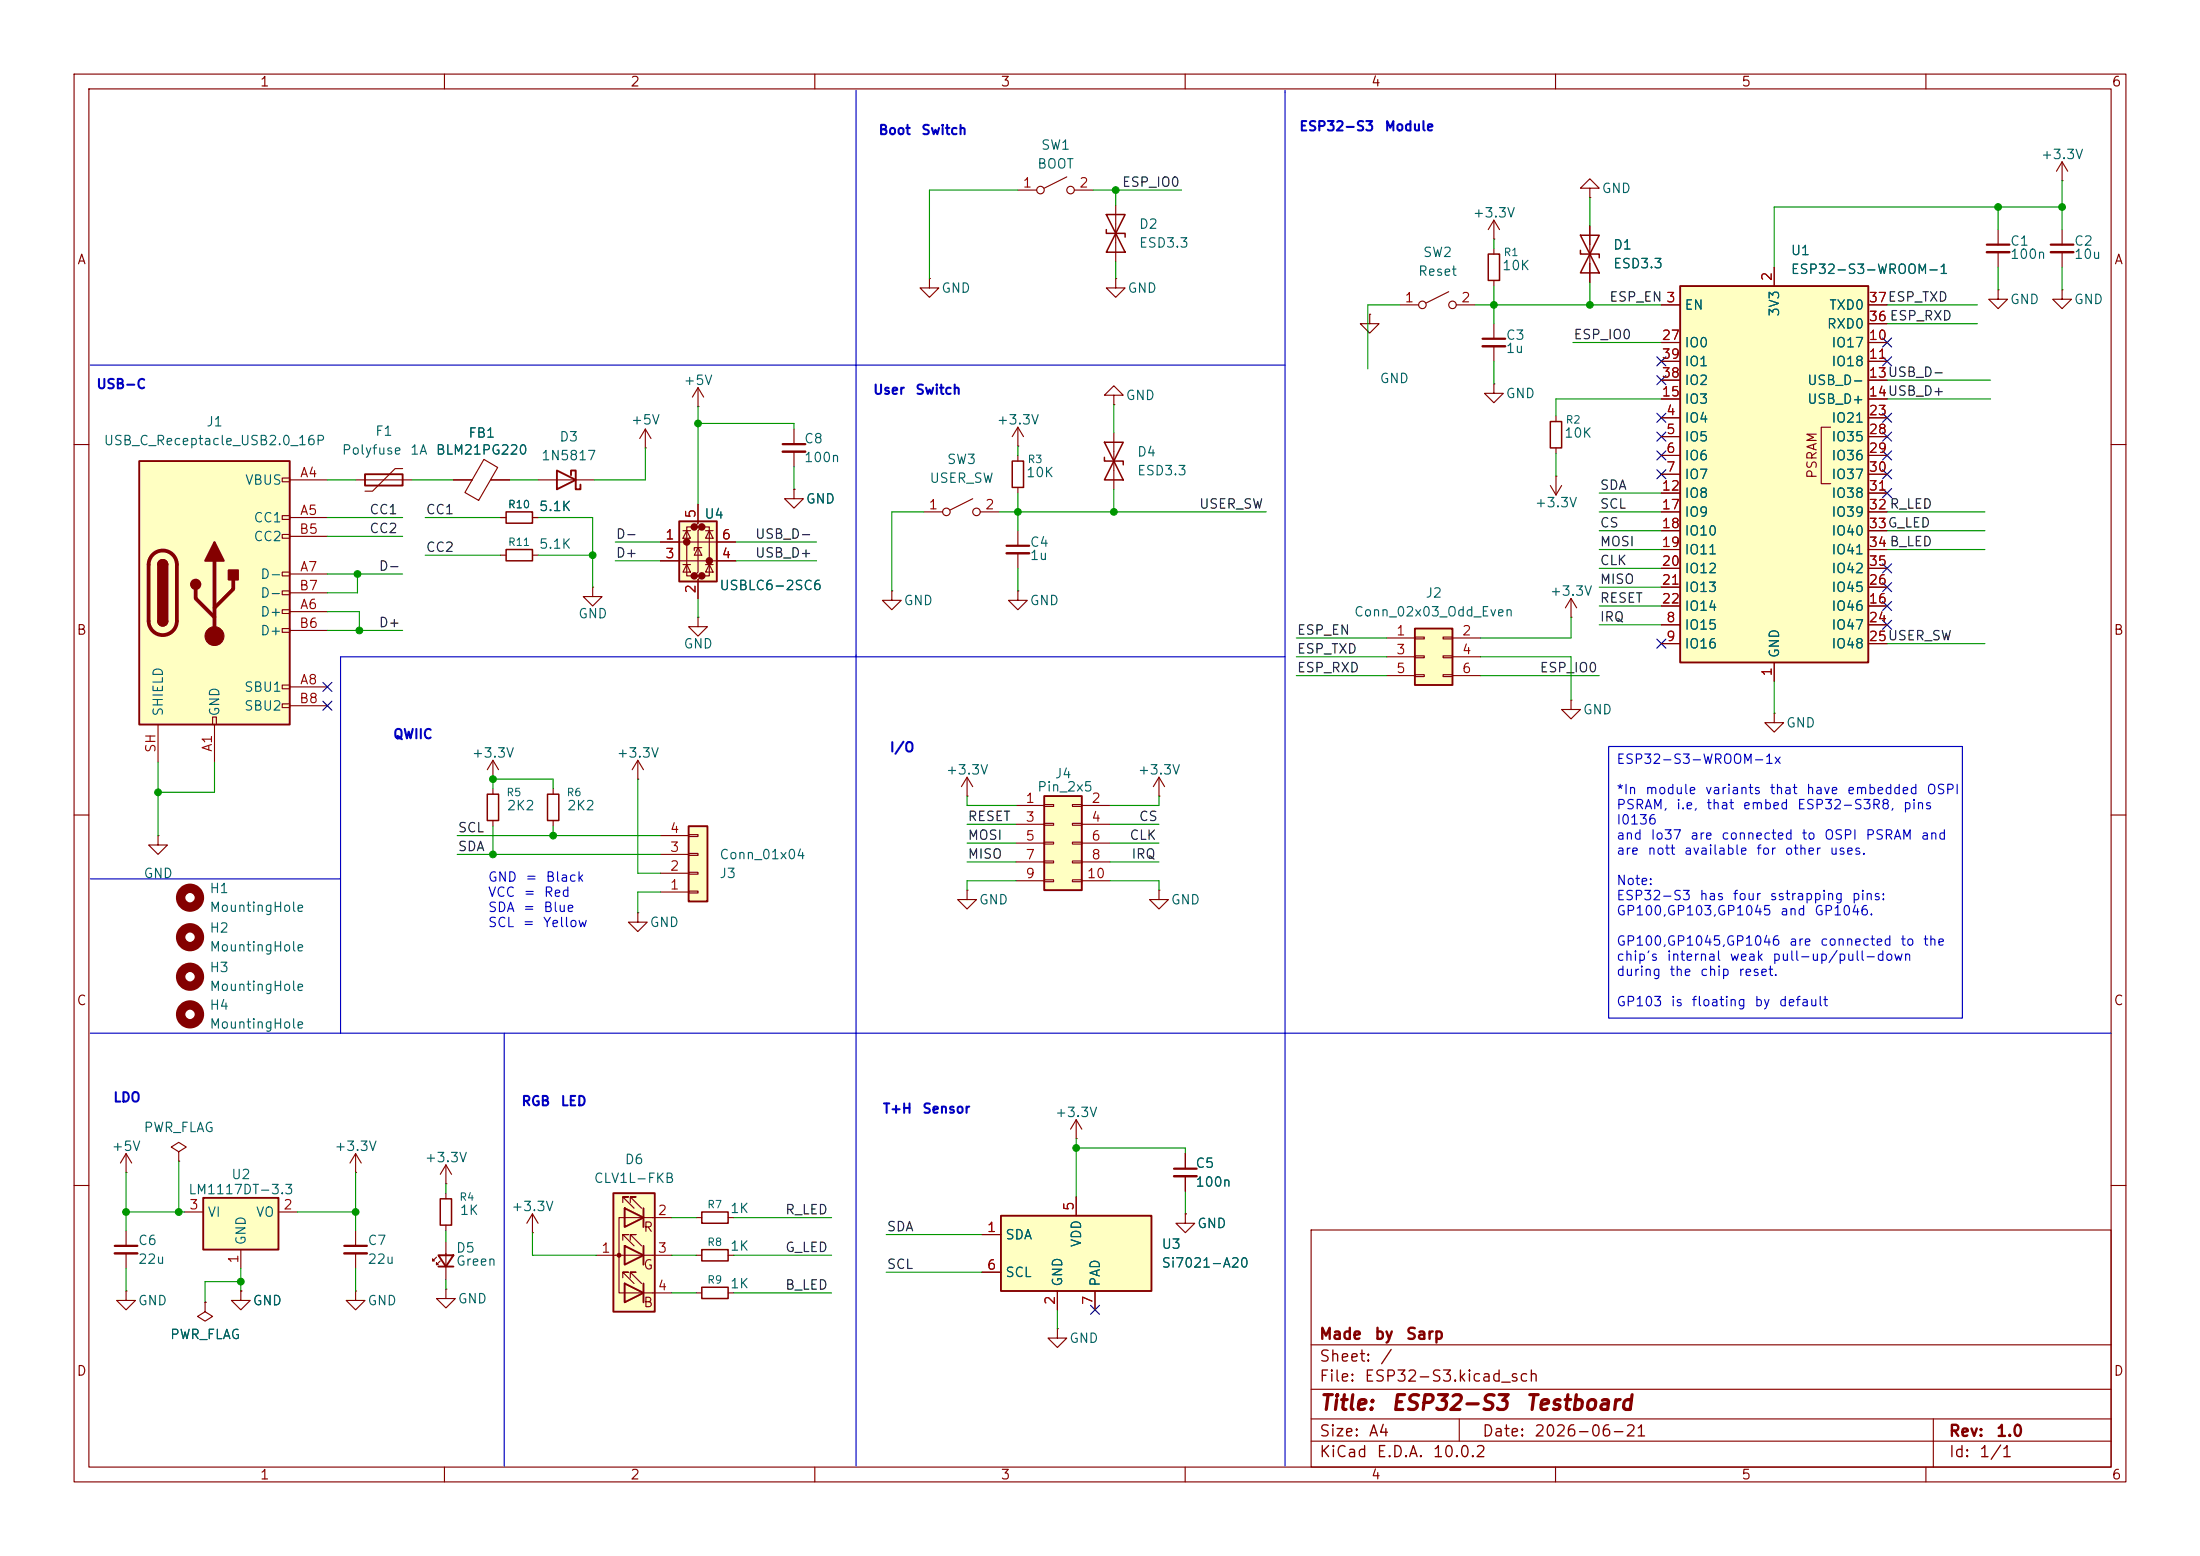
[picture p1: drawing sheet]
<svg xmlns="http://www.w3.org/2000/svg" width="297mm" height="210mm" viewBox="0 0 297 210" stroke-linecap="round" stroke-linejoin="round" font-family="sans-serif">
<g fill="none" stroke="#840000" stroke-width=".15">
<path d="M10 10h277v190h-277zM12 12h273v186h-273zM60 10v2M110 10v2M160 10v2M210 10v2M260 10v2M10 60h2M285 60h2M10 110h2M285 110h2M10 160h2"/>
<path d="M177 166h108v32h-108zM285 160h2M60 198v2M110 198v2M160 198v2M177 194.5h108M177 191.5h108M177 187.5h108M177 181.5h108M197 191.5v3M210 198v2M260 198v2"/>
<path d="M261 191.5v6.5"/>
</g>
<path d="M27.4 161.7h10.2v7h-10.2z" fill="#ffffc2"/>
<path d="M27.4 161.7h10.2v7h-10.2z" fill="none" stroke="#840000" stroke-width=".25"/>
<path d="M24.9 163.6h2.5M32.5 168.7v2.5M37.6 163.6h2.5" fill="none" stroke="#840000" stroke-width=".15"/>
<path d="M91.7 70.4h5.1v8.1h-5.1z" fill="#ffffc2"/>
<g fill="#840000" stroke="#840000" stroke-width=".51">
<circle cx="92.7" cy="73.2" r=".25"/>
<circle cx="93.7" cy="71.1" r=".25"/>
<circle cx="93.7" cy="77.7" r=".25"/>
<circle cx="94.7" cy="71.1" r=".25"/>
<circle cx="94.7" cy="77.7" r=".25"/>
<circle cx="95.8" cy="75.7" r=".25"/>
</g>
<g fill="none" stroke="#840000" stroke-width=".15">
<path d="M94.2 54.9h.1M94.2 52.3v2.6M94.2 52.3l-.7 1.3M94.2 52.3l.8 1.3M107.2 57.9v2M150.4 53.3h-1.3l1.3-1.2 1.2 1.2h-1.2v1.3M150.4 54.6h.1M89.2 73.2h10.1M89.2 75.7h10.1M92.2 76.2h1M92.2 71.6h1M92.7 71.6l.5 1h-1z"/>
<path d="M92.7 76.2l.5 1h-1zM93.7 71.1h-1v6.6h1M94.2 68.1v2.5l-.5 .5h1l-.5 .5v5.6l-.5 .5h1l-.5 .5v2.6M94.2 73.9l.5 1h-1zM94.7 73.9h-1v.4M94.7 71.1h1.1v6.6h-1.1M95.2 76.2h1.1M95.2 71.6h1.1M95.8 71.6l.5 1h-1.1zM95.8 76.2l.5 1h-1.1zM107.2 66v1.3h1.3l-1.3 1.3-1.3-1.3h1.3M107.2 66h.1"/>
<path d="M107.2 61v2M137.4 61.5v.7M137.4 65.8v.7M21.3 112.8v1.2h1.3l-1.3 1.3-1.2-1.3h1.2M21.3 112.8h.1M66.5 105.2h.1M66.5 102.6l-.7 1.3M66.5 102.6l.8 1.3M66.5 102.6v2.6M48 158.2h.1M48 155.7l-.8 1.3M48 155.7l.8 1.3"/>
<path d="M48 155.7v2.5"/>
</g>
<path d="M91.7 70.4h5.1v8.1h-5.1z" fill="none" stroke="#840000" stroke-width=".25"/>
<path d="M136.7 62.2h1.5v3.6h-1.5z" fill="none" stroke="#840000" stroke-width=".2"/>
<path d="M105.7 59.9h3" fill="none" stroke="#840000" stroke-width=".3"/>
<path d="M105.7 61h3" fill="none" stroke="#840000" stroke-width=".33"/>
<path d="M18.8 62.2h20.3v35.6h-20.3z" fill="#ffffc2"/>
<g fill="none" stroke="#840000" stroke-width=".15">
<path d="M125.5 37.6v1.3h1.2l-1.2 1.2-1.3-1.2h1.3M125.5 37.6h.1M137.4 25.7h2.6M144 23.9l-3 1.5M145 25.7h2.6M150.6 37.6v1.3h1.3l-1.3 1.2-1.2-1.2h1.2M150.6 37.6h.1M150.6 27.7v7.6M38.1 64.5h1v.5h-1zM38.1 69.6h1v.5h-1zM38.1 72.1h1v.5h-1zM38.1 77.2h1v.5h-1z"/>
<path d="M38.1 79.8h1v.5h-1zM39.1 64.8h5.1M39.1 69.9h5.1M39.1 77.5h5.1M39.1 72.4h5.1M21.3 97.8v5.1M28.7 96.8h.5v1h-.5zM29 97.8v5.1M38.1 82.3h1v.5h-1zM38.1 84.8h1v.5h-1zM38.1 92.5h1v.5h-1zM38.1 95h1v.5h-1z"/>
<path d="M39.1 82.6h5.1M39.1 92.7h5.1M39.1 85.1h5.1M39.1 80h5.1M39.1 95.3h5.1M145.3 153.7h.1M145.3 151.1l-.8 1.3M145.3 151.1l.7 1.3M145.3 151.1v2.6"/>
<circle cx="140.5" cy="25.7" r=".51"/>
<circle cx="144.5" cy="25.7" r=".51"/>
</g>
<path d="M18.8 62.2h20.3v35.6h-20.3zM21.3 76.2a.64 .64 0 0 1 .7-.6 .64 .64 0 0 1 .6 .6M21.3 83.8a.64 .64 0 0 0 .7 .7 .64 .64 0 0 0 .6-.7" fill="none" stroke="#840000" stroke-width=".25"/>
<path d="M20.6 74.9a1.9 1.9 0 0 1 2.1-.5 1.9 1.9 0 0 1 1.2 1.8v7.6a1.91 1.91 0 0 1-1.9 1.9 1.91 1.91 0 0 1-1.9-1.9v-7.6a1.9 1.9 0 0 1 .5-1.3zM26.4 79.5v1.3l2.6 2.5M29 75.7v10.2M31.5 78.2v1.3l-2.5 2.5" fill="none" stroke="#840000" stroke-width=".51"/>
<g fill="#840000" stroke="#840000" stroke-width=".25">
<path d="M21.3 76.2h1.3v7.6h-1.3z"/>
<path d="M21.5 75.8a.64 .64 0 0 1 .7-.2 .64 .64 0 0 1 .4 .6h-1.3z"/>
<path d="M21.3 83.8h1.3a.64 .64 0 0 1-.6 .7 .64 .64 0 0 1-.7-.7z"/>
<path d="M29 73.2l1.2 2.5h-2.5z"/>
<path d="M30.9 77h1.2v1.2h-1.2z"/>
<circle cx="26.4" cy="78.9" r=".63"/>
</g>
<circle cx="29" cy="85.9" r="1.27" fill="#840000" stroke="#840000" stroke-width=".15"/>
<path d="M149.4 31v.5h2.5v.5M149.4 29h2.5l-1.3 2.5zM150.6 31.5l1.3 2.5h-2.5z" fill="none" stroke="#840000" stroke-width=".2"/>
<path d="M135.1 164.1h20.3v10.1h-20.3z" fill="#ffffc2"/>
<path d="M135.1 164.1h20.3v10.1h-20.3z" fill="none" stroke="#840000" stroke-width=".25"/>
<g fill="none" stroke="#840000" stroke-width=".15">
<path d="M278.4 24.4h.1M278.4 21.8l-.8 1.3M278.4 21.8l.7 1.3M278.4 21.8v2.6M150.4 58.4v7.6M67.6 69.9h.7M67.6 74.9h.7M71.9 69.9h.7M71.9 74.9h.7M130.6 120.1v1.3h1.2l-1.2 1.3-1.3-1.3h1.3M130.6 120.1h.1M156.5 120.1v1.3h1.2l-1.2 1.3-1.3-1.3h1.3"/>
<path d="M156.5 120.1h.1M132.6 166.6h2.5M132.6 171.7h2.5M142.7 179.3v1.3h1.3l-1.3 1.3-1.2-1.3h1.2M142.7 179.3h.1M142.7 174.2v2.6M145.3 161.5v2.6M147.8 174.2v2.6M160 163.8v1.3h1.3l-1.3 1.3-1.3-1.3h1.3M160 163.8h.1"/>
</g>
<path d="M149.1 59.7h2.5l-1.2 2.5zM68.3 69.1h3.6v1.5h-3.6zM68.3 74.2h3.6v1.5h-3.6zM149.1 61.7v.5h2.5v.5M150.4 62.2l1.2 2.6h-2.5z" fill="none" stroke="#840000" stroke-width=".2"/>
<path d="M226.8 38.6h25.4v50.8h-25.4z" fill="#ffffc2"/>
<path d="M226.8 38.6h25.4v50.8h-25.4zM49.3 64h5.1v1.5h-5.1zM75.2 63.5l2.5 1.3-2.5 1.2zM77.1 64.1v-.6h.6v2.5h.7v-.6" fill="none" stroke="#840000" stroke-width=".25"/>
<g fill="none" stroke="#840000" stroke-width=".15">
<path d="M239.5 36.1v2.5M87.1 57.9l-.7 1.3M87.1 57.9l.8 1.3M87.1 57.9v2.6M137.4 57.7l-.7 1.2M137.4 57.7l.8 1.2M137.4 57.7v2.5M201.7 43.7v2M201.7 46.7v2.1M224.3 41.1h2.5M224.3 56.4h2.5M224.3 58.9h2.5"/>
<path d="M224.3 46.2h2.5M224.3 48.8h2.5M224.3 51.3h2.5M224.3 53.8h2.5M247.1 57.7h-1.2v7.6h1.2M252.2 41.1h2.6M252.2 56.4h2.6M252.2 58.9h2.6M252.2 46.2h2.6M252.2 48.8h2.6M252.2 51.3h2.6M252.2 53.8h2.6"/>
<path d="M252.2 43.7h2.6M48 64.8h7.6M54.4 63.2h-1.1l-3 3.1h-1M61.2 64.8h2.6M65.3 62l1.9 1.1-2.6 4.4-1.8-1zM66.2 64.8h2.6M72.6 64.8h7.7M80 79.2v1.3h1.3l-1.3 1.3-1.3-1.3h1.3M80 79.2h.1M87.1 60.5h.1M137.4 60.2h.1M224.3 61.5h2.5"/>
<path d="M224.3 64h2.5M224.3 66.5h2.5M224.3 69.1h2.5M224.3 71.6h2.5M224.3 74.2h2.5M224.3 76.7h2.5M224.3 79.2h2.5M252.2 61.5h2.6M252.2 64h2.6M252.2 66.5h2.6M252.2 69.1h2.6M252.2 71.6h2.6"/>
<path d="M252.2 74.2h2.6M252.2 76.7h2.6M252.2 79.2h2.6M224.3 84.3h2.5M224.3 86.9h2.5M224.3 81.8h2.5M239.5 89.4v2.5M252.2 84.3h2.6M252.2 86.9h2.6M252.2 81.8h2.6M160 155.7v2M160 158.8v2"/>
</g>
<path d="M200.2 45.7h3M158.5 157.7h3" fill="none" stroke="#840000" stroke-width=".3"/>
<path d="M200.2 46.7h3M158.5 158.8h3" fill="none" stroke="#840000" stroke-width=".33"/>
<path d="M82.8 161h5.6v16h-5.6z" fill="#ffffc2"/>
<g fill="none" stroke="#840000" stroke-width=".15">
<path d="M269.7 39.1v1.3h1.3l-1.3 1.3-1.2-1.3h1.2M269.7 39.1h.1M269.7 31v2M269.7 34v2.1M278.4 39.1v1.3h1.3l-1.3 1.3-1.3-1.3h1.3M278.4 39.1h.1M278.4 31v2M278.4 34v2.1M212.1 94.5v1.3h1.3l-1.3 1.2-1.3-1.2h1.3M212.1 94.5h.1M212.1 83.3h.1M212.1 80.8l-.8 1.2"/>
<path d="M212.1 80.8l.8 1.2M212.1 80.8v2.5M71.9 166.4h.1M71.9 163.8l-.8 1.3M71.9 163.8l.7 1.3M71.9 163.8v2.6M80.5 169.4h10.2M84.1 162.3v-.8h.7h-.7l1.5 1.6M84.1 167.4v-.8h.7h-.7l1.5 1.5M84.1 172.5v-.8h.7h-.7l1.5 1.5M84.3 163.1h.1M85.1 162.3v-.8h.8h-.8l1.5 1.6"/>
<path d="M85.1 167.4v-.8h.8h-.8l1.5 1.5M85.1 172.5v-.8h.8h-.8l1.5 1.5M90.7 164.3h-7.1v10.2h7.1"/>
</g>
<path d="M82.8 161h5.6v16h-5.6zM84.3 163.1l2.6 1.2-2.6 1.3zM84.3 168.1l2.6 1.3-2.6 1.3zM84.3 173.2l2.6 1.3-2.6 1.3zM86.9 163.1v2.5M86.9 168.1v2.6M86.9 173.2v2.6" fill="none" stroke="#840000" stroke-width=".25"/>
<circle cx="83.6" cy="169.4" r=".25" fill="#840000" stroke="#840000" stroke-width=".15"/>
<path d="M268.2 33h3.1M276.9 33h3" fill="none" stroke="#840000" stroke-width=".3"/>
<path d="M268.2 34h3.1M276.9 34h3" fill="none" stroke="#840000" stroke-width=".33"/>
<circle cx="25.7" cy="136.9" r="1.27" fill="none" stroke="#840000" stroke-width="1.3"/>
<path d="M191 84.8h5.1v7.7h-5.1z" fill="#ffffc2"/>
<path d="M191 84.8h5.1v7.7h-5.1z" fill="none" stroke="#840000" stroke-width=".25"/>
<path d="M187.2 86.1h3.8M187.2 88.6h3.8M187.2 91.2h3.8M191 86h1.3v.2h-1.3zM191 88.5h1.3v.3h-1.3zM191 91.1h1.3v.2h-1.3zM194.8 86h1.3v.2h-1.3zM194.8 88.5h1.3v.3h-1.3zM194.8 91.1h1.3v.2h-1.3zM196.1 86.1h3.8M196.1 88.6h3.8M196.1 91.2h3.8" fill="none" stroke="#840000" stroke-width=".15"/>
<path d="M93 111.5h2.5v10.2h-2.5z" fill="#ffffc2"/>
<path d="M93 111.5h2.5v10.2h-2.5z" fill="none" stroke="#840000" stroke-width=".25"/>
<g fill="none" stroke="#840000" stroke-width=".15">
<path d="M201.7 51.8v1.3h1.2l-1.2 1.3-1.3-1.3h1.3M201.7 51.8h.1M210.1 56.1v.8M209.3 65.5l.8 1.3M210.1 64.3h.1M210.1 60.5v.7M210.1 64.3v2.5M210.8 65.5l-.7 1.3M66.5 106.4v.8M66.5 110.7v.8M89.2 117.9h3.8M89.2 115.3h3.8"/>
<path d="M89.2 112.8h3.8M93 117.7h1.2v.3h-1.2zM93 115.2h1.2v.2h-1.2zM93 112.6h1.2v.3h-1.2zM86.1 123.2v1.3h1.3l-1.3 1.2-1.3-1.2h1.3M86.1 123.2h.1M89.2 120.4h3.8M93 120.3h1.2v.2h-1.2zM24.1 155.4l1-.6-1-.6-1 .6 1 .6v1.3M24.1 156.7h.1"/>
</g>
<path d="M209.3 56.9h1.5v3.6h-1.5zM65.8 107.2h1.5v3.5h-1.5z" fill="none" stroke="#840000" stroke-width=".2"/>
<path d="M141 107.4h5v12.7h-5z" fill="#ffffc2"/>
<path d="M141 107.4h5v12.7h-5zM59.2 169.4h2l-1 1.5zM59.2 170.9h2" fill="none" stroke="#840000" stroke-width=".25"/>
<g fill="none" stroke="#840000" stroke-width=".15">
<path d="M195.6 39.4l-3.1 1.5M201.7 32.3h.1M201.7 29.7v2.6M201.7 33.5v.8M201.7 37.8v.8M201.7 29.7l-.8 1.3M201.7 29.7l.7 1.3M214.6 25.4h-1.2l1.2-1.3 1.3 1.3h-1.3v1.3M214.6 26.7h.1M214.6 30.5v7.6M239.5 36.1v2.5M184.9 42.4v1.3h1.3l-1.3 1.3-1.3-1.3h1.3"/>
<path d="M184.9 42.4h.1M189 41.1h2.5M196.6 41.1h2.5M224.3 41.1h2.5M224.3 56.4h2.5M224.3 58.9h2.5M224.3 46.2h2.5M224.3 48.8h2.5M224.3 51.3h2.5M224.3 53.8h2.5M252.2 41.1h2.6M252.2 56.4h2.6"/>
<path d="M252.2 58.9h2.6M252.2 46.2h2.6M252.2 48.8h2.6M252.2 51.3h2.6M252.2 53.8h2.6M252.2 43.7h2.6M61.2 64.8h2.6M66.3 64.8h2.5M67.6 69.9h.7M71.9 69.9h.7M89.2 73.2h2.5M89.2 75.7h2.5"/>
<path d="M94.2 68.1v2.5M94.2 78.2v2.6M96.8 73.2h2.5M96.8 75.7h2.5M107.2 66h.1M120.4 79.8v1.2h1.3l-1.3 1.3-1.3-1.3h1.3M120.4 79.8h.1M124.7 69.1h2.6M131.3 67.3l-3 1.5M132.3 69.1h2.6M137.4 79.8v1.2h1.3l-1.3 1.3-1.3-1.3h1.3M137.4 79.8h.1"/>
<path d="M137.4 71.6v2.1M137.4 74.7v2M224.3 69.1h2.5M224.3 61.5h2.5M224.3 64h2.5M224.3 66.5h2.5M224.3 71.6h2.5M224.3 74.2h2.5M224.3 76.7h2.5M224.3 79.2h2.5M252.2 69.1h2.6M252.2 61.5h2.6"/>
<path d="M252.2 64h2.6M252.2 66.5h2.6M252.2 71.6h2.6M252.2 74.2h2.6M252.2 76.7h2.6M252.2 79.2h2.6M94.2 83.3v1.3h1.3l-1.3 1.3-1.2-1.3h1.2M94.2 83.3h.1M224.3 84.3h2.5M224.3 86.9h2.5M224.3 81.8h2.5M239.5 96.3v1.2h1.3l-1.3 1.3-1.2-1.3h1.2"/>
<path d="M239.5 96.3h.1M239.5 89.4v2.5M252.2 84.3h2.6M252.2 86.9h2.6M252.2 81.8h2.6M74.7 106.4v.8M74.7 110.7v.8M86.1 105.2h.1M86.1 102.6l-.8 1.3M86.1 102.6l.8 1.3M86.1 102.6v2.6M130.6 107.4h.1"/>
<path d="M130.6 104.9l-.8 1.3M130.6 104.9l.7 1.3M130.6 104.9v2.5M137.2 108.7h3.8M137.2 111.3h3.8M137.2 113.8h3.8M137.2 116.3h3.8M137.2 118.9h3.8M141 108.6h1.2v.2h-1.2zM141 111.1h1.2v.3h-1.2zM141 113.7h1.2v.2h-1.2zM141 116.2h1.2v.3h-1.2z"/>
<path d="M141 118.7h1.2v.3h-1.2zM144.8 108.6h1.2v.2h-1.2zM144.8 111.1h1.2v.3h-1.2zM144.8 113.7h1.2v.2h-1.2zM144.8 116.2h1.2v.3h-1.2zM144.8 118.7h1.2v.3h-1.2zM146 108.7h3.9M146 111.3h3.9M146 113.8h3.9M146 116.3h3.9M146 118.9h3.9M156.5 107.4h.1"/>
<path d="M156.5 104.9l-.8 1.3M156.5 104.9l.7 1.3M156.5 104.9v2.5M17 158.2h.1M17 155.7l-.7 1.3M17 155.7l.8 1.3M17 155.7v2.5M60.2 159.8h.1M60.2 157.2l-.8 1.3M60.2 157.2l.8 1.3M60.2 157.2v2.6M160 155.7v2"/>
<path d="M160 158.8v2M17 174.2v1.3h1.3l-1.3 1.3-1.3-1.3h1.3M17 174.2h.1M17 166.1v2M17 169.2v2M27.7 175.8v1.2l1 .7-1 .6-1-.6 1-.7M27.7 175.8h.1M32.5 174.2v1.3h1.3l-1.3 1.3-1.3-1.3h1.3M32.5 174.2h.1M48 174.2v1.3h1.3l-1.3 1.3-1.3-1.3h1.3M48 174.2h.1M48 166.1v2"/>
<path d="M48 169.2v2M58.9 169.7l-.5 .5v-.3v.3h.3M59.4 170.2l-.5 .5v-.3v.3h.3M60.2 174v1.3h1.3l-1.3 1.2-1.3-1.2h1.3M60.2 174h.1M60.2 161v.8M60.2 165.4v.7M60.2 167.6v5.1M94 164.3h.7M94 174.5h.7M94 169.4h.7M98.3 164.3h.8"/>
<path d="M98.3 174.5h.8M98.3 169.4h.8M132.6 166.6h2.5M132.6 171.7h2.5M142.7 174.2v2.6M145.3 161.5v2.6M147.8 174.2v2.6M160 163.8h.1"/>
<circle cx="192" cy="41.1" r=".51"/>
<circle cx="196.1" cy="41.1" r=".51"/>
<circle cx="127.8" cy="69.1" r=".51"/>
<circle cx="131.8" cy="69.1" r=".51"/>
</g>
<path d="M200.9 34.3h1.5v3.5h-1.5zM213.4 33.8v.5h2.5v.5M213.4 31.8h2.5l-1.3 2.5zM214.6 34.3l1.3 2.5h-2.5zM73.9 107.2h1.5v3.5h-1.5zM59.4 161.8h1.6v3.6h-1.6zM94.7 163.6h3.6v1.5h-3.6zM94.7 173.7h3.6v1.6h-3.6zM94.7 168.7h3.6v1.5h-3.6z" fill="none" stroke="#840000" stroke-width=".2"/>
<path d="M135.9 73.7h3M15.5 168.1h3M46.5 168.1h3" fill="none" stroke="#840000" stroke-width=".3"/>
<path d="M135.9 74.7h3M15.5 169.2h3M46.5 169.2h3" fill="none" stroke="#840000" stroke-width=".33"/>
<g fill="none" stroke="#840000" stroke-width="1.3">
<circle cx="25.7" cy="121.2" r="1.27"/>
<circle cx="25.7" cy="126.5" r="1.27"/>
<circle cx="25.7" cy="131.8" r="1.27"/>
</g>
<path d="M115.6 12.2v185.7M173.5 12.2v185.7M12.2 49.3h161.3M173.5 88.6h-127.5v50.8M12.2 118.6h33.8M217.2 100.8h47.7v36.6h-47.7zM12.2 139.4h272.8M68.1 139.4v58.5" fill="none" stroke="#0000c2" stroke-width=".15"/>
<g fill="none" stroke="#009600" stroke-width=".15">
<path d="M137.4 25.7h-11.9v11.9M147.6 25.7h11.9M150.6 25.7v2M150.6 35.3v2.3M201.7 32.3v1.2M201.7 38.6v5.1M214.6 26.7v3.8M214.6 38.1v3M269.7 27.9v3.1M269.7 36.1v3M278.4 27.9h-38.9v8.2M278.4 24.4v6.6"/>
<path d="M278.4 36.1v3M94.2 54.9v13.2M94.2 57.2h13v.7M150.4 54.6v3.8M189 41.1h-4.3v8.7M199.1 41.1h25.2M201.7 48.8v3M212.3 46.2h12M224.3 53.8h-14.2v2.3M254.8 43.7h12.2M254.8 41.1h12.2M254.8 53.8h13.9"/>
<path d="M254.8 51.3h13.9M44.2 69.9h10.2M44.2 77.5h10.2M44.2 72.4h10.2M44.2 64.8h3.8M48.3 77.5v2.5h-4.1M55.6 64.8h5.6M57.4 69.9h10.2M57.4 74.9h10.2M68.8 64.8h3.8M72.6 69.9h7.4v9.3M72.6 74.9h7.4"/>
<path d="M83.1 75.7h6.1M83.1 73.2h6.1M87.1 60.5v4.3h-6.8M99.3 75.7h10.9M99.3 73.2h10.9M107.2 63v3M124.7 69.1h-4.3v10.7M134.9 69.1h36M137.4 60.2v1.3M137.4 66.5v5.1M137.4 76.7v3.1M150.4 66v3.1"/>
<path d="M210.1 61.2v3.1M215.9 69.1h8.4M215.9 79.2h8.4M215.9 74.2h8.4M215.9 71.6h8.4M215.9 66.5h8.4M215.9 76.7h8.4M254.8 69.1h13.2M254.8 74.2h13.2M254.8 71.6h13.2M44.2 82.6h4.3v2.5M44.2 85.1h10.2"/>
<path d="M94.2 80.8v2.5M175 86.1h12.2M175 91.2h12.2M175 88.6h12.2M199.9 88.6h12.2v5.9M199.9 91.2h16M212.1 83.3v2.8h-12.2M215.9 81.8h8.4M215.9 84.3h8.4M239.5 91.9v4.4M254.8 86.9h13.2M21.3 102.9v9.9"/>
<path d="M29 102.9v4h-7.7M61.7 115.3h27.5M61.7 112.8h27.5M66.5 106.4v-1.2h8.2v1.2M66.5 111.5v3.8M74.7 111.5v1.3M86.1 105.2v12.7h3.1M130.6 113.8h6.6M130.6 116.3h6.6M130.6 107.4v1.3h6.6M130.6 111.3h6.6M137.2 118.9h-6.6v1.2"/>
<path d="M149.9 118.9h6.6v1.2M149.9 113.8h6.6M149.9 116.3h6.6M149.9 111.3h6.6M156.5 107.4v1.3h-6.6M89.2 120.4h-3.1v2.8M17 158.2v7.9M24.1 156.7v6.9M48 158.2v7.9M60.2 159.8v1.2M145.3 154.9h14.7v.8M145.3 153.7v7.8"/>
<path d="M17 171.2v3M17 163.6h7.9M32.5 173h-4.8v2.8M32.5 171.2v3M40.1 163.6h7.9M48 171.2v3M60.2 166.1v1.5M60.2 172.7v1.3M71.9 166.4v3h8.6M90.7 169.4h3.3M90.7 174.5h3.3M90.7 164.3h3.3"/>
<path d="M99.1 169.4h13.2M99.1 174.5h13.2M99.1 164.3h13.2M119.6 171.7h13M119.6 166.6h13M142.7 176.8v2.5M160 160.8v3"/>
</g>
<g fill="none" stroke="#000084" stroke-width=".15">
<path d="M223.7 50.7l1.2 1.2M223.7 58.3l1.2 1.2M223.7 55.8l1.2 1.2M223.7 48.2l1.2 1.2M224.9 50.7l-1.2 1.2M224.9 58.3l-1.2 1.2M224.9 55.8l-1.2 1.2M224.9 48.2l-1.2 1.2M254.2 55.8l1.2 1.2M254.2 58.3l1.2 1.2M254.2 48.2l1.2 1.2M254.2 45.6l1.2 1.2"/>
<path d="M255.4 55.8l-1.2 1.2M255.4 58.3l-1.2 1.2M255.4 48.2l-1.2 1.2M255.4 45.6l-1.2 1.2M223.7 63.4l1.2 1.2M223.7 60.9l1.2 1.2M224.9 63.4l-1.2 1.2M224.9 60.9l-1.2 1.2M254.2 60.9l1.2 1.2M254.2 63.4l1.2 1.2M254.2 78.6l1.2 1.3M254.2 76.1l1.2 1.2"/>
<path d="M254.2 65.9l1.2 1.3M255.4 60.9l-1.2 1.2M255.4 63.4l-1.2 1.2M255.4 78.6l-1.2 1.3M255.4 76.1l-1.2 1.2M255.4 65.9l-1.2 1.3M43.6 92.1l1.2 1.2M43.6 94.6l1.2 1.3M44.8 92.1l-1.2 1.2M44.8 94.6l-1.2 1.3M223.7 86.3l1.2 1.2M224.9 86.3l-1.2 1.2"/>
<path d="M254.2 83.7l1.2 1.2M254.2 81.2l1.2 1.2M255.4 83.7l-1.2 1.2M255.4 81.2l-1.2 1.2M147.2 176.2l1.2 1.2M148.4 176.2l-1.2 1.2"/>
</g>
<g fill="#009600" stroke="#009600" stroke-width=".14">
<circle cx="145.3" cy="154.9" r=".46"/>
<circle cx="278.4" cy="27.9" r=".46"/>
<circle cx="269.7" cy="27.9" r=".46"/>
<circle cx="150.6" cy="25.7" r=".46"/>
<circle cx="150.4" cy="69.1" r=".46"/>
<circle cx="214.6" cy="41.1" r=".46"/>
<circle cx="201.7" cy="41.1" r=".46"/>
<circle cx="137.4" cy="69.1" r=".46"/>
<circle cx="17" cy="163.6" r=".46"/>
<circle cx="48" cy="163.6" r=".46"/>
<circle cx="24.1" cy="163.6" r=".46"/>
<circle cx="32.5" cy="173" r=".46"/>
<circle cx="80" cy="74.9" r=".46"/>
<circle cx="94.2" cy="57.2" r=".46"/>
<circle cx="66.5" cy="115.3" r=".46"/>
<circle cx="66.5" cy="105.2" r=".46"/>
<circle cx="74.7" cy="112.8" r=".46"/>
<circle cx="48.3" cy="77.5" r=".46"/>
<circle cx="48.5" cy="85.1" r=".46"/>
<circle cx="21.3" cy="106.9" r=".46"/>
</g>
<g font-size="2" fill="#840000">
<text x="178" y="190.8">Title:</text>
<text x="187.7" y="190.8">ESP32-S3</text>
<text x="205.8" y="190.8">Testboard</text>
</g>
<g font-size="1.5" fill="#840000">
<text x="178" y="184.2">Sheet:</text>
<text x="178" y="181.2">Made</text>
<text x="185.5" y="181.2">by</text>
<text x="186.2" y="184.2">/</text>
<text x="189.7" y="181.2">Sarp</text>
<text x="178" y="186.9">File:</text>
<text x="184.1" y="186.9">ESP32-S3.kicad_sch</text>
<text x="178" y="197.1">KiCad</text>
<text x="178" y="194.3">Size:</text>
<text x="184.7" y="194.3">A4</text>
<text x="185.7" y="197.1">E.D.A.</text>
<text x="193.3" y="197.1">10.0.2</text>
<text x="200" y="194.3">Date:</text>
<text x="207" y="194.3">2026-06-21</text>
<text x="263" y="194.3">Rev:</text>
<text x="263" y="197.1">Id:</text>
<text x="267.1" y="197.1">1/1</text>
<text x="269.4" y="194.3">1.0</text>
</g>
<g font-size="1.3" fill="#840000">
<text x="35" y="12">1</text>
<text x="85" y="12">2</text>
<text x="135" y="12">3</text>
<text x="185" y="12">4</text>
<text x="235" y="12">5</text>
<text x="285" y="12">6</text>
<text x="10.3" y="36">A</text>
<text x="285.3" y="36">A</text>
<text x="245.6" y="64.7" transform="rotate(-90 245.6 64.7)">PSRAM</text>
<text x="10.3" y="86">B</text>
<text x="285.3" y="86">B</text>
<text x="10.3" y="136">C</text>
<text x="285.3" y="136">C</text>
<text x="86.8" y="166.6">R</text>
<text x="86.8" y="171.7">G</text>
<text x="86.8" y="176.7">B</text>
<text x="10.3" y="186">D</text>
<text x="285.3" y="186">D</text>
<text x="35" y="200">1</text>
<text x="85" y="200">2</text>
<text x="135" y="200">3</text>
<text x="185" y="200">4</text>
<text x="235" y="200">5</text>
<text x="285" y="200">6</text>
</g>
<g font-size="1.3" fill="#0000c2">
<text x="175.3" y="18">ESP32-S3</text>
<text x="186.8" y="18">Module</text>
<text x="118.5" y="18.5">Boot</text>
<text x="124.3" y="18.5">Switch</text>
<text x="12.9" y="52.8">USB-C</text>
<text x="117.8" y="53.6">User</text>
<text x="123.5" y="53.6">Switch</text>
<text x="53" y="100">QWIIC</text>
<text x="120" y="101.8">I/O</text>
<text x="218.1" y="103.4">ESP32-S3-WROOM-1x</text>
<text x="218.1" y="107.5">*In</text>
<text x="222" y="107.5">module</text>
<text x="230.1" y="107.5">variants</text>
<text x="238.8" y="107.5">that</text>
<text x="243.7" y="107.5">have</text>
<text x="249.3" y="107.5">embedded</text>
<text x="260" y="107.5">OSPI</text>
<text x="218.1" y="109.6">PSRAM,</text>
<text x="218.1" y="111.6">I0136</text>
<text x="218.1" y="113.6">and</text>
<text x="222.7" y="113.6">Io37</text>
<text x="226.2" y="109.6">i.e,</text>
<text x="228.1" y="113.6">are</text>
<text x="230.3" y="109.6">that</text>
<text x="232.3" y="113.6">connected</text>
<text x="235.2" y="109.6">embed</text>
<text x="242.5" y="109.6">ESP32-S3R8,</text>
<text x="243.1" y="113.6">to</text>
<text x="246.2" y="113.6">OSPI</text>
<text x="251.8" y="113.6">PSRAM</text>
<text x="256.8" y="109.6">pins</text>
<text x="259.2" y="113.6">and</text>
<text x="65.8" y="119.3">GND</text>
<text x="70.8" y="119.3">=</text>
<text x="73.6" y="119.3">Black</text>
<text x="218.1" y="115.7">are</text>
<text x="218.1" y="119.8">Note:</text>
<text x="222.3" y="115.7">nott</text>
<text x="227.2" y="115.7">available</text>
<text x="237" y="115.7">for</text>
<text x="240.8" y="115.7">other</text>
<text x="246.9" y="115.7">uses.</text>
<text x="65.8" y="121.4">VCC</text>
<text x="65.8" y="123.4">SDA</text>
<text x="65.8" y="125.5">SCL</text>
<text x="70.5" y="125.5">=</text>
<text x="70.5" y="123.4">=</text>
<text x="70.6" y="121.4">=</text>
<text x="73.2" y="125.5">Yellow</text>
<text x="73.3" y="123.4">Blue</text>
<text x="73.3" y="121.4">Red</text>
<text x="218.1" y="121.8">ESP32-S3</text>
<text x="218.1" y="123.9">GP100,GP103,GP1045</text>
<text x="229.3" y="121.8">has</text>
<text x="233.8" y="121.8">four</text>
<text x="238.8" y="121.8">sstrapping</text>
<text x="240.2" y="123.9">and</text>
<text x="244.8" y="123.9">GP1046.</text>
<text x="249.9" y="121.8">pins:</text>
<text x="218.1" y="128">GP100,GP1045,GP1046</text>
<text x="218.1" y="130">chip's</text>
<text x="224.9" y="130">internal</text>
<text x="233.4" y="130">weak</text>
<text x="239.2" y="130">pull-up/pull-down</text>
<text x="241.4" y="128">are</text>
<text x="245.6" y="128">connected</text>
<text x="256.5" y="128">to</text>
<text x="259.5" y="128">the</text>
<text x="218.1" y="132">during</text>
<text x="218.1" y="136.1">GP103</text>
<text x="225.3" y="132">the</text>
<text x="225.5" y="136.1">is</text>
<text x="228.3" y="136.1">floating</text>
<text x="229.4" y="132">chip</text>
<text x="234.6" y="132">reset.</text>
<text x="236.8" y="136.1">by</text>
<text x="240" y="136.1">default</text>
<text x="15.2" y="149.1">LDO</text>
<text x="70.3" y="149.6">RGB</text>
<text x="75.6" y="149.6">LED</text>
<text x="119.1" y="150.6">T+H</text>
<text x="124.4" y="150.6">Sensor</text>
</g>
<g font-size="1.3" fill="#006464">
<text x="139.9" y="23.1">BOOT</text>
<text x="140.5" y="20.5">SW1</text>
<text x="275.4" y="21.8">+3.3V</text>
<text x="198.7" y="29.7">+3.3V</text>
<text x="216.1" y="26.4">GND</text>
<text x="153.7" y="31.2">D2</text>
<text x="153.7" y="33.7">ESD3.3</text>
<text x="192" y="35">SW2</text>
<text x="217.7" y="34">D1</text>
<text x="241.7" y="34.8">U1</text>
<text x="271.3" y="33.5">C1</text>
<text x="271.3" y="35.3">100n</text>
<text x="279.9" y="33.5">C2</text>
<text x="279.9" y="35.3">10u</text>
<text x="127" y="39.8">GND</text>
<text x="152.1" y="39.8">GND</text>
<text x="191.4" y="37.5">Reset</text>
<text x="202.7" y="36.8">10K</text>
<text x="217.7" y="36.5">ESD3.3</text>
<text x="241.7" y="37.3">ESP32-S3-WROOM-1</text>
<text x="271.3" y="41.4">GND</text>
<text x="279.9" y="41.4">GND</text>
<text x="203.2" y="46.2">C3</text>
<text x="203.2" y="48">1u</text>
<text x="227.3" y="42.1">EN</text>
<text x="227.3" y="47.2">IO0</text>
<text x="240.5" y="42.8" transform="rotate(-90 240.5 42.8)">3V3</text>
<text x="246.6" y="44.7">RXD0</text>
<text x="246.9" y="42.1">TXD0</text>
<text x="247.2" y="47.2">IO17</text>
<text x="92.2" y="52.3">+5V</text>
<text x="186.2" y="52">GND</text>
<text x="227.3" y="52.3">IO2</text>
<text x="227.3" y="49.7">IO1</text>
<text x="243.9" y="52.3">USB_D-</text>
<text x="247.2" y="49.7">IO18</text>
<text x="27.8" y="57.9">J1</text>
<text x="50.6" y="59.1">F1</text>
<text x="63.1" y="59.4">FB1</text>
<text x="75.4" y="59.9">D3</text>
<text x="85.1" y="57.6">+5V</text>
<text x="134.5" y="57.6">+3.3V</text>
<text x="151.9" y="54.3">GND</text>
<text x="203.2" y="54.1">GND</text>
<text x="211.1" y="59.4">10K</text>
<text x="227.3" y="57.4">IO4</text>
<text x="227.3" y="59.9">IO5</text>
<text x="227.3" y="54.8">IO3</text>
<text x="243.9" y="54.8">USB_D+</text>
<text x="247.2" y="57.4">IO21</text>
<text x="247.2" y="59.9">IO35</text>
<text x="13.9" y="60.4">USB_C_Receptacle_USB2.0_16P</text>
<text x="33" y="65.7">VBUS</text>
<text x="46.1" y="61.7">Polyfuse</text>
<text x="55.3" y="61.7">1A</text>
<text x="58.8" y="61.7">BLM21PG220</text>
<text x="73" y="62.4">1N5817</text>
<text x="108.5" y="60.2">C8</text>
<text x="108.5" y="62.7">100n</text>
<text x="125.4" y="65.5">USER_SW</text>
<text x="127.8" y="62.9">SW3</text>
<text x="138.4" y="64.7">10K</text>
<text x="153.4" y="61.9">D4</text>
<text x="153.4" y="64.5">ESD3.3</text>
<text x="227.3" y="62.4">IO6</text>
<text x="227.3" y="65">IO7</text>
<text x="247.2" y="62.4">IO36</text>
<text x="247.2" y="65">IO37</text>
<text x="34.1" y="70.8">CC1</text>
<text x="72.7" y="69.3">5.1K</text>
<text x="95" y="70.3">U4</text>
<text x="108.7" y="68.3">GND</text>
<text x="207.1" y="68.8">+3.3V</text>
<text x="227.3" y="67.5">IO8</text>
<text x="227.3" y="70.1">IO9</text>
<text x="247.2" y="67.5">IO38</text>
<text x="247.2" y="70.1">IO39</text>
<text x="34.1" y="73.4">CC2</text>
<text x="72.7" y="74.4">5.1K</text>
<text x="138.9" y="74.1">C4</text>
<text x="138.9" y="75.9">1u</text>
<text x="227.3" y="72.6">IO10</text>
<text x="227.3" y="75.1">IO11</text>
<text x="227.3" y="77.7">IO12</text>
<text x="247.2" y="72.6">IO40</text>
<text x="247.2" y="75.1">IO41</text>
<text x="247.2" y="77.7">IO42</text>
<text x="35.1" y="83.5">D+</text>
<text x="35.1" y="78.4">D-</text>
<text x="35.1" y="81">D-</text>
<text x="78" y="83.8">GND</text>
<text x="97" y="80">USBLC6-2SC6</text>
<text x="121.9" y="82">GND</text>
<text x="138.9" y="82">GND</text>
<text x="182.7" y="83.5">Conn_02x03_Odd_Even</text>
<text x="192.4" y="81">J2</text>
<text x="209.1" y="80.7">+3.3V</text>
<text x="227.3" y="80.2">IO13</text>
<text x="227.3" y="82.8">IO14</text>
<text x="247.2" y="82.8">IO46</text>
<text x="247.2" y="80.2">IO45</text>
<text x="35.1" y="86.1">D+</text>
<text x="92.2" y="87.8">GND</text>
<text x="227.3" y="85.3">IO15</text>
<text x="227.3" y="87.8">IO16</text>
<text x="240.5" y="88.9" transform="rotate(-90 240.5 88.9)">GND</text>
<text x="247.2" y="85.3">IO47</text>
<text x="247.2" y="87.8">IO48</text>
<text x="32.9" y="93.7">SBU1</text>
<text x="22.3" y="96.8" transform="rotate(-90 22.3 96.8)">SHIELD</text>
<text x="29.9" y="96.8" transform="rotate(-90 29.9 96.8)">GND</text>
<text x="32.9" y="96.2">SBU2</text>
<text x="213.6" y="96.7">GND</text>
<text x="241" y="98.5">GND</text>
<text x="63.6" y="102.6">+3.3V</text>
<text x="83.2" y="102.6">+3.3V</text>
<text x="127.6" y="104.9">+3.3V</text>
<text x="139.9" y="107.1">Pin_2x5</text>
<text x="142.3" y="105.4">J4</text>
<text x="153.5" y="104.9">+3.3V</text>
<text x="68.3" y="109.7">2K2</text>
<text x="76.5" y="109.7">2K2</text>
<text x="19.3" y="118.8">GND</text>
<text x="97" y="118.8">J3</text>
<text x="97" y="116.3">Conn_01x04</text>
<text x="28.2" y="120.9">H1</text>
<text x="28.2" y="123.4">MountingHole</text>
<text x="87.6" y="125.4">GND</text>
<text x="132.1" y="122.4">GND</text>
<text x="158" y="122.4">GND</text>
<text x="28.2" y="126.2">H2</text>
<text x="28.2" y="128.7">MountingHole</text>
<text x="28.2" y="131.5">H3</text>
<text x="28.2" y="136.6">H4</text>
<text x="28.2" y="134.1">MountingHole</text>
<text x="28.2" y="139.1">MountingHole</text>
<text x="15" y="155.7">+5V</text>
<text x="19.3" y="153.1">PWR_FLAG</text>
<text x="45.1" y="155.7">+3.3V</text>
<text x="142.3" y="151.1">+3.3V</text>
<text x="25.3" y="161.5">LM1117DT-3.3</text>
<text x="31.1" y="159.5">U2</text>
<text x="57.3" y="157.2">+3.3V</text>
<text x="80.1" y="160">CLV1L-FKB</text>
<text x="84.3" y="157.4">D6</text>
<text x="161.3" y="157.9">C5</text>
<text x="161.3" y="160.5">100n</text>
<text x="27.9" y="164.5">VI</text>
<text x="34.5" y="164.5">VO</text>
<text x="62" y="164.3">1K</text>
<text x="68.9" y="163.8">+3.3V</text>
<text x="98.5" y="164">1K</text>
<text x="135.6" y="167.6">SDA</text>
<text x="161.5" y="166.1">GND</text>
<text x="18.6" y="168.4">C6</text>
<text x="18.6" y="170.9">22u</text>
<text x="33.5" y="168.1" transform="rotate(-90 33.5 168.1)">GND</text>
<text x="49.5" y="168.4">C7</text>
<text x="49.5" y="170.9">22u</text>
<text x="61.5" y="169.4">D5</text>
<text x="61.5" y="171.2">Green</text>
<text x="98.5" y="169.1">1K</text>
<text x="135.6" y="172.7">SCL</text>
<text x="143.7" y="173.7" transform="rotate(-90 143.7 173.7)">GND</text>
<text x="146.3" y="168.4" transform="rotate(-90 146.3 168.4)">VDD</text>
<text x="148.8" y="173.7" transform="rotate(-90 148.8 173.7)">PAD</text>
<text x="156.7" y="171.4">Si7021-A20</text>
<text x="156.7" y="168.9">U3</text>
<text x="18.5" y="176.5">GND</text>
<text x="34" y="176.5">GND</text>
<text x="49.5" y="176.5">GND</text>
<text x="61.7" y="176.2">GND</text>
<text x="98.5" y="174.2">1K</text>
<text x="22.9" y="181.1">PWR_FLAG</text>
<text x="144.3" y="181.6">GND</text>
</g>
<g font-size="1.3" fill="#a90000">
<text x="138" y="25.6">1</text>
<text x="145.6" y="25.6">2</text>
<text x="189.5" y="41.1">1</text>
<text x="197.2" y="41.1">2</text>
<text x="224.8" y="41.1">3</text>
<text x="239.5" y="38" transform="rotate(-90 239.5 38)">2</text>
<text x="252.2" y="41.1">37ESP_TXD</text>
<text x="252.2" y="41.1">37</text>
<text x="224.2" y="46.2">27</text>
<text x="252.2" y="46.2">10</text>
<text x="252.2" y="43.7">36ESP_RXD</text>
<text x="252.2" y="43.7">36</text>
<text x="224.2" y="53.8">15</text>
<text x="224.2" y="51.3">38</text>
<text x="224.2" y="48.7">39</text>
<text x="252.2" y="48.7">11</text>
<text x="252.2" y="51.3">13USB_D-</text>
<text x="252.2" y="53.8">14USB_D+</text>
<text x="252.2" y="51.3">13</text>
<text x="252.2" y="53.8">14</text>
<text x="224.8" y="56.4">4</text>
<text x="224.8" y="58.9">5</text>
<text x="252.2" y="56.4">23</text>
<text x="252.2" y="58.9">28</text>
<text x="40.4" y="64.7">A4</text>
<text x="224.8" y="61.4">6</text>
<text x="224.8" y="64">7</text>
<text x="252.2" y="61.4">29</text>
<text x="252.2" y="64">30</text>
<text x="40.4" y="69.8">A5</text>
<text x="94.2" y="70" transform="rotate(-90 94.2 70)">5</text>
<text x="125.3" y="69.1">1</text>
<text x="132.9" y="69.1">2</text>
<text x="224.2" y="66.5">12</text>
<text x="224.2" y="69.1">17</text>
<text x="224.2" y="71.6">18</text>
<text x="252.2" y="66.5">31</text>
<text x="252.2" y="69.1">32R_LED</text>
<text x="252.2" y="71.6">33G_LED</text>
<text x="252.2" y="69.1">32</text>
<text x="252.2" y="71.6">33</text>
<text x="40.3" y="72.4">B5</text>
<text x="40.4" y="77.4">A7</text>
<text x="89.7" y="73.1">1</text>
<text x="89.7" y="75.7">3</text>
<text x="97.3" y="75.7">4</text>
<text x="97.3" y="73.1">6</text>
<text x="224.2" y="74.1">19</text>
<text x="224.2" y="76.7">20</text>
<text x="252.2" y="74.1">34B_LED</text>
<text x="252.2" y="76.7">35</text>
<text x="252.2" y="74.1">34</text>
<text x="40.3" y="80">B7</text>
<text x="40.4" y="82.5">A6</text>
<text x="94.2" y="80.2" transform="rotate(-90 94.2 80.2)">2</text>
<text x="224.2" y="79.2">21</text>
<text x="224.2" y="81.8">22</text>
<text x="252.2" y="81.8">16</text>
<text x="252.2" y="79.2">26</text>
<text x="40.3" y="85.1">B6</text>
<text x="188.4" y="86.1">1</text>
<text x="188.4" y="88.6">3</text>
<text x="197.3" y="86.1">2</text>
<text x="197.3" y="88.6">4</text>
<text x="224.8" y="84.3">8</text>
<text x="224.8" y="86.8">9</text>
<text x="252.2" y="84.3">24</text>
<text x="252.2" y="86.8">25USER_SW</text>
<text x="252.2" y="86.8">25</text>
<text x="40.3" y="95.2">B8</text>
<text x="40.4" y="92.7">A8</text>
<text x="188.4" y="91.2">5</text>
<text x="197.3" y="91.2">6</text>
<text x="239.5" y="91.4" transform="rotate(-90 239.5 91.4)">1</text>
<text x="21.3" y="101.7" transform="rotate(-90 21.3 101.7)">SH</text>
<text x="28.9" y="101.6" transform="rotate(-90 28.9 101.6)">A1</text>
<text x="90.4" y="112.8">4</text>
<text x="138.4" y="108.7">1</text>
<text x="138.4" y="111.2">3</text>
<text x="138.4" y="113.8">5</text>
<text x="147.2" y="108.7">2</text>
<text x="147.2" y="111.2">4</text>
<text x="147.2" y="113.8">6</text>
<text x="90.4" y="117.8">2</text>
<text x="90.4" y="115.3">3</text>
<text x="138.4" y="116.3">7</text>
<text x="138.4" y="118.8">9</text>
<text x="146.6" y="118.8">10</text>
<text x="147.2" y="116.3">8</text>
<text x="90.4" y="120.4">1</text>
<text x="25.5" y="163.6">3</text>
<text x="38.2" y="163.6">2</text>
<text x="88.7" y="164.3">2</text>
<text x="133.2" y="166.6">1</text>
<text x="145.3" y="163.5" transform="rotate(-90 145.3 163.5)">5</text>
<text x="32.5" y="170.6" transform="rotate(-90 32.5 170.6)">1</text>
<text x="81.1" y="169.4">1</text>
<text x="88.7" y="169.4">3</text>
<text x="133.2" y="171.7">6</text>
<text x="88.7" y="174.5">4</text>
<text x="142.7" y="176.2" transform="rotate(-90 142.7 176.2)">2</text>
<text x="147.8" y="176.2" transform="rotate(-90 147.8 176.2)">7</text>
</g>
<g font-size="1.3" fill="#0f0f0f">
<text x="151.4" y="25.5">ESP_IO0</text>
<text x="217.2" y="41">ESP_EN 3</text>
<text x="212.3" y="46.1">ESP_IO0</text>
<text x="49.8" y="69.7">CC1</text>
<text x="57.4" y="69.7">CC1</text>
<text x="161.8" y="69">USER_SW</text>
<text x="215.9" y="71.5">CS</text>
<text x="215.9" y="69">SCL</text>
<text x="215.9" y="66.4">SDA</text>
<text x="49.8" y="72.3">CC2</text>
<text x="51.1" y="77.3">D-</text>
<text x="57.4" y="74.8">CC2</text>
<text x="83.1" y="75.6">D+</text>
<text x="83.1" y="73">D-</text>
<text x="101.9" y="73">USB_D-</text>
<text x="101.9" y="75.6">USB_D+</text>
<text x="215.9" y="74">MOSI</text>
<text x="215.9" y="76.6">CLK</text>
<text x="215.9" y="79.1">MISO</text>
<text x="215.9" y="81.7">RESET</text>
<text x="51.1" y="85">D+</text>
<text x="175" y="88.5">ESP_TXD</text>
<text x="175" y="86">ESP_EN</text>
<text x="215.9" y="84.2">IRQ</text>
<text x="175" y="91.1">ESP_RXD</text>
<text x="207.8" y="91.1">ESP_IO0</text>
<text x="61.7" y="112.7">SCL</text>
<text x="130.6" y="113.7">MOSI</text>
<text x="130.6" y="111.1">RESET</text>
<text x="152.4" y="113.7">CLK</text>
<text x="153.7" y="111.1">CS</text>
<text x="61.7" y="115.2">SDA</text>
<text x="130.6" y="116.2">MISO</text>
<text x="152.7" y="116.2">IRQ</text>
<text x="105.9" y="164.2">R_LED</text>
<text x="119.6" y="166.5">SDA</text>
<text x="105.9" y="169.3">G_LED</text>
<text x="119.6" y="171.6">SCL</text>
<text x="105.9" y="174.4">B_LED</text>
</g>
<g font-size="1" fill="#006464">
<text x="202.9" y="34.8">R1</text>
<text x="211.3" y="57.4">R2</text>
<text x="138.6" y="62.8">R3</text>
<text x="68.5" y="68.8">R10</text>
<text x="68.5" y="73.9">R11</text>
<text x="68.3" y="107.7">R5</text>
<text x="76.4" y="107.7">R6</text>
<text x="61.9" y="162.3">R4</text>
<text x="95.4" y="163.3">R7</text>
<text x="95.4" y="173.5">R9</text>
<text x="95.4" y="168.4">R8</text>
</g>
</svg>
